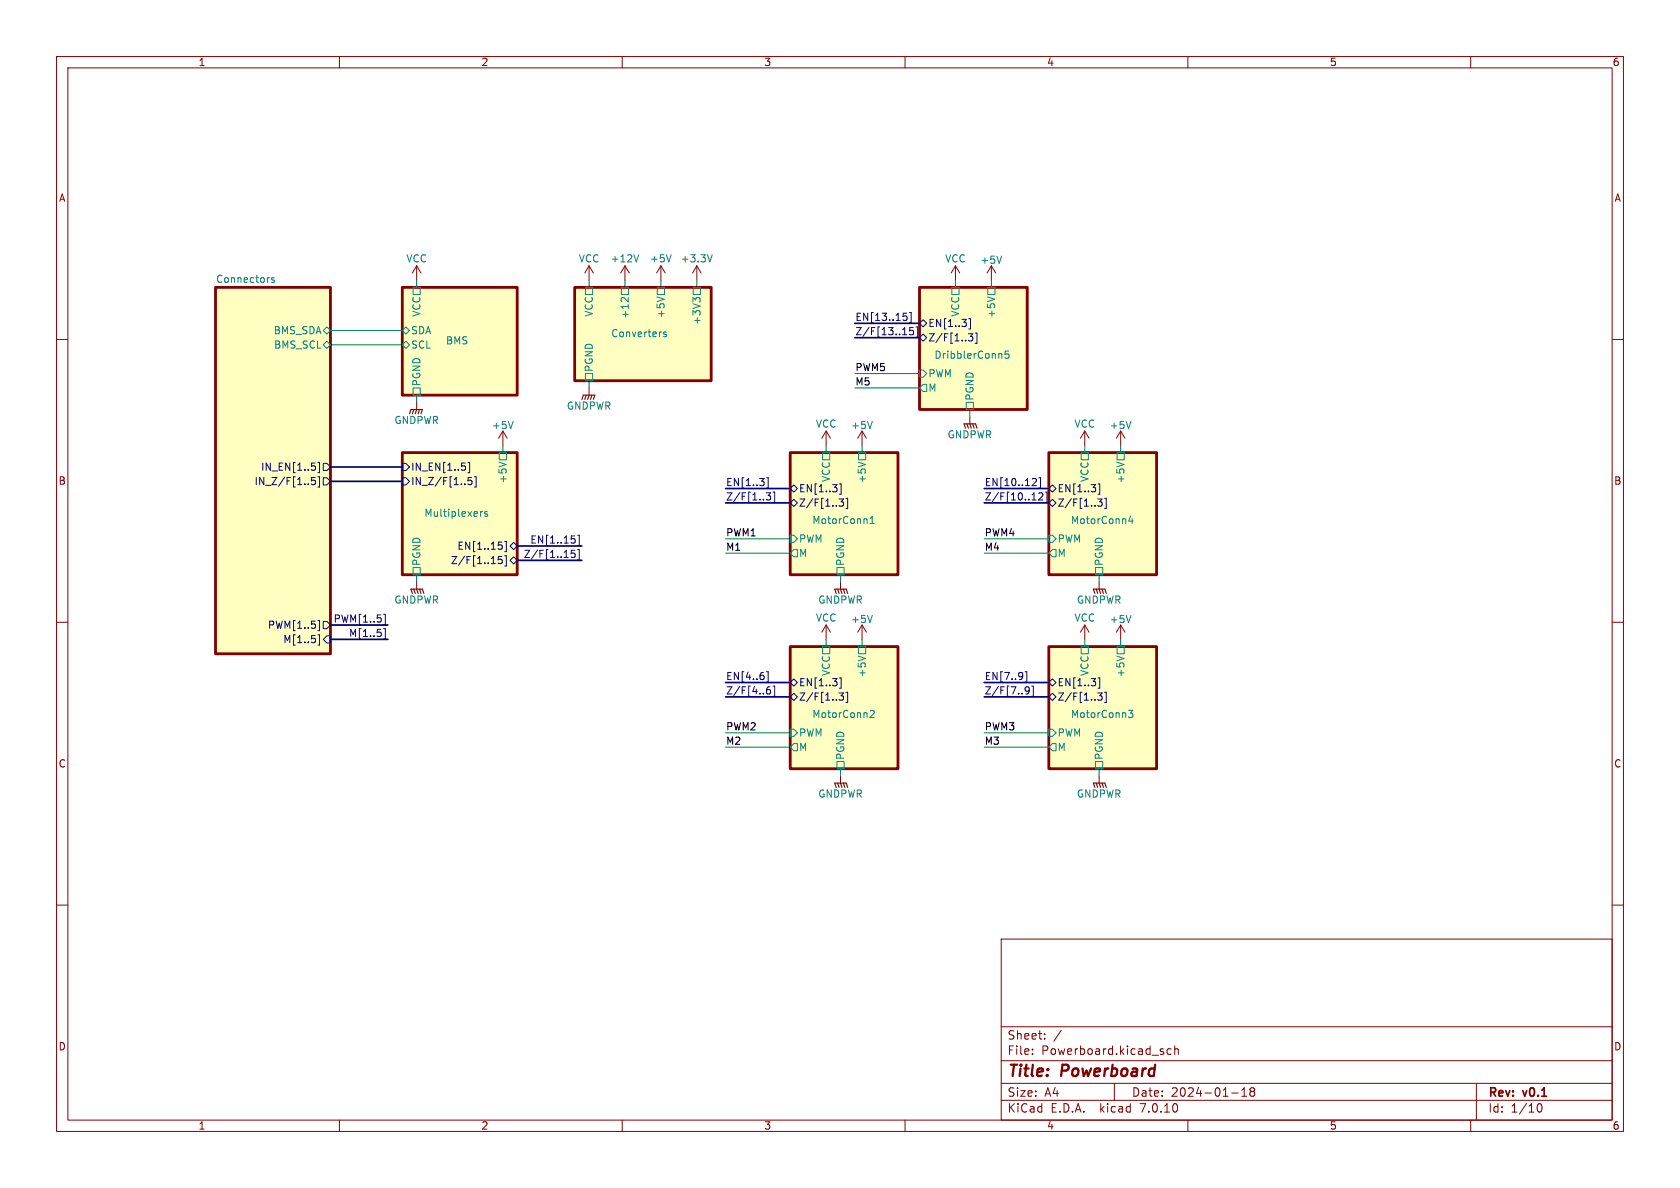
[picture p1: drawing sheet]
<svg xmlns="http://www.w3.org/2000/svg" width="297mm" height="210mm" viewBox="0 0 297 210" stroke-linecap="round" stroke-linejoin="round" font-family="sans-serif">
<g fill="none" stroke="#840000" stroke-width=".18">
<path d="M10 10h277v190h-277zM12 12h273v186h-273zM60 10v2M110 10v2M160 10v2M210 10v2M260 10v2M10 60h2M73.7 47l-.8 1.3M73.7 47v2.5M73.7 47l.7 1.3M104.1 47v2.5"/>
<path d="M104.1 47l-.7 1.3M104.1 47l.8 1.3M110.5 47l-.8 1.3M110.5 47v2.5M110.5 47l.8 1.3M116.8 47l-.7 1.3M116.8 47v2.5M116.8 47l.8 1.3M123.2 47l-.8 1.3M123.2 47v2.5M123.2 47l.8 1.3M168.9 47l-.8 1.3"/>
<path d="M168.9 47v2.5M168.9 47l.8 1.3M175.3 47l.7 1.3M175.3 47v2.5M175.3 47l-.8 1.3M285 60h2M73.7 71.1v1.3M88.9 76.2l.8 1.3M88.9 76.2v2.5M88.9 76.2l-.8 1.3M104.1 68.6v1.3M146 76.2v2.5"/>
<path d="M146 76.2l-.7 1.3M146 76.2l.8 1.3M152.4 76.2v2.5M152.4 76.2l.8 1.3M152.4 76.2l-.8 1.3M171.4 73.7v1.2M191.8 76.2l-.8 1.3M191.8 76.2v2.5M191.8 76.2l.7 1.3M198.1 76.2l.8 1.3M198.1 76.2v2.5M198.1 76.2l-.7 1.3"/>
<path d="M10 110h2M73.7 102.9v1.2M146 110.5l-.7 1.3M146 110.5v2.5M146 110.5l.8 1.3M148.6 102.9v1.2M152.4 110.5l.8 1.3M152.4 110.5v2.5M152.4 110.5l-.8 1.3M191.8 110.5v2.5M191.8 110.5l-.8 1.3M191.8 110.5l.7 1.3"/>
<path d="M194.3 102.9v1.2M198.1 110.5v2.5M198.1 110.5l.8 1.3M198.1 110.5l-.7 1.3M285 110h2M148.6 137.2v1.2M194.3 137.2v1.2M10 160h2M285 160h2M177 166h108v32h-108zM60 198v2M110 198v2"/>
<path d="M160 198v2M177 194.5h108M177 191.5h108M177 187.5h108M177 181.5h108M182.5 186.3v.1M182.5 185.5v.1M184.7 183.6v.1M184.7 182.8v.1M187.6 182.1l-1.3 2M197 191.5v3M207 185.5l-.4-.1-.3 .3v.4l.2 .2h.5"/>
<path d="M207.7 185.5l.2-.1 .3 .1 .1 .9M207.7 184.9v1.5M210 198v2M217.7 193.2h1.2M219.5 193.8h.9M219.5 192.7l.5-.4v1.5M221.2 192.9l-.2 .3v.3l.2 .3 .5-.1 .1-.2-.1-.4-.2-.2M221.2 192.9l-.2-.2 .2-.4 .5 .1 .1 .2-.3 .3M221.2 192.9h.3M260 198v2M261 191.5v6.5M271.7 195.7l.2-.5 .2-.1a.8 .8 0 0 1 .5 .7 .8 .8 0 0 1-.5 .8l-.2-.1-.2-.5"/>
</g>
<g fill="#ffffc2" stroke="#ffffc2" stroke-width=".18">
<path d="M139.7 114.3h19v21.6h-19z"/>
<path d="M185.4 114.3h19.1v21.6h-19.1z"/>
<path d="M38.1 50.8h20.3v64.8h-20.3z"/>
<path d="M101.6 50.8h24.1v16.5h-24.1z"/>
<path d="M71.1 50.8h20.3v19.1h-20.3z"/>
<path d="M71.1 80h20.3v21.6h-20.3z"/>
<path d="M139.7 80h19v21.6h-19z"/>
<path d="M162.6 50.8h19v21.6h-19z"/>
<path d="M185.4 80h19.1v21.6h-19.1z"/>
</g>
<path d="M38.1 50.8h20.3v64.8h-20.3zM71.1 50.8h20.3v19.1h-20.3zM101.6 50.8h24.1v16.5h-24.1zM162.6 50.8h19v21.6h-19zM71.1 80h20.3v21.6h-20.3zM139.7 80h19v21.6h-19zM185.4 80h19.1v21.6h-19.1zM139.7 114.3h19v21.6h-19zM185.4 114.3h19.1v21.6h-19.1z" fill="none" stroke="#840000" stroke-width=".5"/>
<g fill="none" stroke="#008484" stroke-width=".18">
<path d="M48.5 49.1h-.3l-.2 .2 .1 .1 .4 .2v.3h-.5M57.1 58.4l.7-.6 .6 .6-.6 .7zM71.1 58.4l.7-.6 .6 .6-.6 .7zM73 50.8h1.3v1.3h-1.3zM103.5 50.8h1.3v1.3h-1.3zM109.9 50.8h1.2v1.3h-1.2zM111.1 52.6v.8l-.9-.8-.3 .1-.1 .4M112.9 45l-.4 1.3M116.1 52.5l1.3 .4M116.2 50.8h1.3v1.3h-1.3zM117.8 58.7h-.3l-.2 .2 .1 .1 .4 .2v.3h-.5M118.7 45l-.5 1.3"/>
<path d="M122.6 50.8h1.2v1.3h-1.2zM123 52.8l.2-.2h.3l.3 .2M123 53l-.5-.4v.8M125.9 45l-.4 1.3M168.3 50.8h1.2v1.3h-1.2zM174.6 52.5l1.2 .4M174.6 50.8h1.3v1.3h-1.3zM177.1 45.3l-.4 1.3M57.1 61l.7-.7 .6 .7-.6 .6zM71.1 61l.7-.7 .6 .7-.6 .6zM73 68.6h1.3v1.3h-1.3zM90.7 74.5l-.4 1.3"/>
<path d="M103.5 66h1.3v1.3h-1.3zM154.2 74.5l-.4 1.3M162.6 65.4h.6l.6 .6-.6 .7h-.6zM163.2 67.9h.6v1.3h-.6l-.6-.6zM170.8 71.1h1.3v1.3h-1.3zM176.9 62.5l.2 .2v.6M178.3 62.1h-.6v.6l.1-.1h.5l.1 .2-.1 .4-.2 .1-.4-.1M199.9 74.5l-.4 1.3M84.9 90.4v.9M85.3 90.4l-.4 .3M86.2 90.5l-.3-.1-.2 .2v.2l.5 .1v.3h-.5M88.2 81.7l1.3 .4"/>
<path d="M88.3 80h1.2v1.3h-1.2zM139.7 94.6h.6l.7 .7-.7 .6h-.6zM140.3 97.2h.7v1.2h-.7l-.6-.6zM145.4 80h1.3v1.3h-1.3zM151.7 81.7l1.3 .4M151.8 80h1.2v1.3h-1.2zM153.8 92.5h.8M153.8 91.6l.4-.3v1.2M185.4 94.6h.7l.6 .7-.6 .6h-.7zM186.1 97.2h.6v1.2h-.6l-.7-.6zM191.1 80h1.3v1.3h-1.3zM197.4 81.7l1.3 .4"/>
<path d="M197.5 80h1.3v1.3h-1.3zM199.9 91.2l-.3 .9h.7M200.2 91.7v.8M73 100.3h1.3v1.3h-1.3zM145.4 114.3h1.3v1.3h-1.3zM148 100.3h1.2v1.3h-1.2zM151.7 116l1.3 .4M151.8 114.3h1.2v1.3h-1.2zM154.2 108.8l-.4 1.3M191.1 114.3h1.3v1.3h-1.3zM193.7 100.3h1.2v1.3h-1.2zM197.4 116l1.3 .4"/>
<path d="M197.5 114.3h1.3v1.3h-1.3zM199.9 108.8l-.4 1.3M139.7 128.9h.6l.7 .6-.7 .7h-.6zM140.3 131.4h.7v1.3h-.7l-.6-.6zM148 134.6h1.2v1.3h-1.2zM153.8 125.7l.5-.1 .3 .3-.8 .9h.8M185.4 128.9h.7l.6 .6-.6 .7h-.7zM186.1 131.4h.6v1.3h-.6l-.7-.6zM193.7 134.6h1.2v1.3h-1.2zM199.5 125.6h.8l-.4 .5 .3 .1v.5l-.2 .1-.5-.1"/>
</g>
<g fill="none" stroke="#000084" stroke-width=".18">
<path d="M159.6 59.2h.7M159.7 55.4h.6M159.8 55.9h.3l.3 .2-.1 .4-.5 .1M160.8 55.2h.3v1.9h-.3M161.5 57.9h-.7v.6l.2-.1 .4 .1 .1 .1v.5l-.2 .1-.5-.1M161.9 57.8h.3v1.8h-.3M162.6 57.2l.6-.7 .6 .7-.6 .6zM162.6 59.7l.6-.6 .6 .6-.6 .6zM171.2 59h.8l-.4 .5 .3 .1v.5l-.2 .2-.5-.2M171.3 56.3h.3v1.9h-.3M172.4 58.9h.3v1.8h-.3M55.1 81.9h.6"/>
<path d="M55.6 82.4l.2 .2-.2 .5M55.7 84.4h-.6l-.1 .6 .2-.1h.4l.2 .2-.1 .4-.2 .2-.5-.2M56.2 81.7h.3v1.9h-.3M56.2 84.3h.3v1.8h-.3M57.1 81.9h.7l.6 .7-.6 .6h-.7zM57.1 84.5h.7l.6 .6-.6 .6h-.7zM71.1 81.9h.7l.6 .7-.6 .6h-.7zM71.1 84.5h.7l.6 .6-.6 .6h-.7zM81.6 81.9h.6M82.2 82.4l.1 .2-.1 .5M82.7 81.7h.3v1.9h-.3M83.4 84.4h-.6l-.1 .6 .2-.1h.4l.1 .2v.4l-.2 .2-.5-.2"/>
<path d="M83.9 84.3h.3v1.8h-.3M88.1 95.8h.6M88.5 96.3l.3 .3v.3l-.3 .2M88.7 98.4h-.6v.6l.1-.1h.5l.1 .2-.1 .4-.2 .1-.4-.1M89.2 98.2h.3v1.9h-.3M89.2 95.7h.3v1.8h-.3M90.2 99.1l.6-.7 .6 .7-.6 .6zM90.2 96.5l.6-.6 .6 .6-.6 .7zM101 94.7h.6M101.4 95.2l.3 .3v.3l-.3 .2M101.6 97.3h-.6v.6l.1-.1h.5l.1 .2-.1 .4-.2 .1-.4-.1M102.1 97.2h.3v1.8h-.3"/>
<path d="M102.1 94.6h.3v1.8h-.3M135.4 87.1h.8l-.4 .5 .4 .1v.6l-.2 .1-.6-.1M135.5 84.5h.3v1.8h-.3M136.7 87h.3v1.8h-.3M139.7 86.4l.6-.7 .7 .7-.7 .6zM139.7 88.9l.6-.6 .7 .6-.7 .6zM148.3 88.2h.8l-.4 .5 .4 .1v.6l-.2 .1-.6-.1M148.4 85.5h.3v1.9h-.3M149.5 88.1h.3v1.8h-.3M182.4 88.4h.8M182.7 84.6h.4l.1 .3-.8 .9h.8M183.6 84.5h.3v1.8h-.3"/>
<path d="M183.6 87.2l.5-.1 .3 .4-.8 .9h.8M184.8 87h.3v1.8h-.3M185.4 86.4l.7-.7 .6 .7-.6 .6zM185.4 88.9l.7-.6 .6 .6-.6 .6zM194.1 88.2h.7l-.4 .5 .4 .1v.6l-.2 .1-.5-.1M194.1 85.5h.3v1.9h-.3M195.3 88.1h.3v1.8h-.3M56.2 109.7h.3v1.8h-.3M56.2 112.2h.3v1.8h-.3M57.1 109.9h.7l.6 .6-.6 .6h-.7zM57.8 112.4h.6v1.3h-.6l-.7-.7zM67.8 111.1h.3v1.8h-.3"/>
<path d="M67.8 108.6h.3v1.8h-.3M135.5 118.7h.3v1.9h-.3M148.4 119.8h.3v1.9h-.3M181.2 118.7h.3v1.9h-.3M194.1 119.8h.3v1.9h-.3M136.1 121.4l-.4 .1a.85 .85 0 0 0 0 1.2l.5-.1v-.5l-.2-.2-.4 .1-.1 .1M136.7 121.3h.3v1.8h-.3M139.7 120.7l.6-.7 .7 .7-.7 .6zM139.7 123.2l.6-.6 .7 .6-.7 .6zM148.3 122.5h.8l-.4 .5 .4 .1v.5l-.2 .2-.6-.2M149.5 122.4h.3v1.8h-.3M182 122l-.3 .2-.4-.1-.1-.1 .1-.5 .4-.1 .2 .1a.84 .84 0 0 1-.3 1.2h-.3"/>
<path d="M182.4 121.3h.3v1.8h-.3M185.4 120.7l.7-.7 .6 .7-.6 .6zM185.4 123.2l.7-.6 .6 .6-.6 .6zM194.1 122.5h.7l-.4 .5 .4 .1v.5l-.2 .2-.5-.2M195.3 122.4h.3v1.8h-.3"/>
</g>
<g fill="none" stroke="#840000" stroke-width=".2">
<path d="M72.4 73.2l.2-.8h2.1l-.3 .8M73.2 72.4l-.3 .8M73.7 72.4l-.3 .8M74.2 72.4l-.3 .8M102.9 70.6l.2-.7h2.1l-.3 .7M103.6 69.9l-.2 .7M104.1 69.9l-.2 .7M104.6 69.9l-.2 .7M170.7 75.7l-.3-.8h2.1l.2 .8M170.9 74.9l.3 .8M171.4 74.9l.3 .8M172 74.9l.2 .8"/>
<path d="M72.9 104.9l-.3-.8h2.1l.2 .8M73.2 104.1l.2 .8M73.7 104.1l.2 .8M74.2 104.1l.2 .8M147.8 104.9l-.2-.8h2l.3 .8M148.1 104.1l.2 .8M148.6 104.1l.2 .8M149.1 104.1l.3 .8M193.5 104.9l-.2-.8h2l.3 .8M193.8 104.1l.3 .8M194.3 104.1l.3 .8M194.8 104.1l.3 .8"/>
<path d="M147.8 139.2l-.2-.8h2l.3 .8M148.1 138.4l.2 .8M148.6 138.4l.2 .8M149.1 138.4l.3 .8M193.5 139.2l-.2-.8h2l.3 .8M193.8 138.4l.3 .8M194.3 138.4l.3 .8M194.8 138.4l.3 .8"/>
</g>
<g fill="none" stroke="#000084" stroke-width=".3">
<path d="M151.1 59.7h11.5M151.1 57.2h11.5M58.4 82.6h12.7M58.4 85.1h12.7M91.4 99.1h11.5M91.4 96.5h11.5M128.3 86.4h11.4M128.3 88.9h11.4M174 86.4h11.4M174 88.9h11.4M58.4 113h10.2M58.4 110.5h10.2"/>
<path d="M128.3 123.2h11.4M128.3 120.7h11.4M174 123.2h11.4M174 120.7h11.4"/>
</g>
<g fill="none" stroke="#008400" stroke-width=".18">
<path d="M58.4 58.4h12.7M73.7 49.5v1.3M104.1 49.5v1.3M110.5 49.5v1.3M116.8 49.5v1.3M123.2 49.5v1.3M168.9 49.5v1.3M175.3 49.5v1.3M58.4 61h12.7M73.7 69.9v1.2M88.9 78.7v1.3M104.1 67.3v1.3"/>
<path d="M146 78.7v1.3M151.1 66h11.5M151.1 68.6h11.5M152.4 78.7v1.3M171.4 72.4v1.3M191.8 78.7v1.3M198.1 78.7v1.3M128.3 97.8h11.4M128.3 95.3h11.4M174 97.8h11.4M174 95.3h11.4M73.7 101.6v1.3"/>
<path d="M146 113v1.3M148.6 101.6v1.3M152.4 113v1.3M191.8 113v1.3M194.3 101.6v1.3M198.1 113v1.3M128.3 129.5h11.4M128.3 132.1h11.4M148.6 135.9v1.3M174 129.5h11.4M174 132.1h11.4M194.3 135.9v1.3"/>
</g>
<g font-size="2.8" fill="#840000">
<text x="178" y="190.9">Title:</text>
<text x="187.7" y="190.9">Powerboard</text>
</g>
<g font-size="2.1" fill="#840000">
<text x="178" y="184">Sheet:</text>
<text x="178" y="186.7">File:</text>
<text x="184.1" y="186.7">Powerboard.kicad_sch</text>
<text x="178" y="196.9">KiCad</text>
<text x="178" y="194.1">Size:</text>
<text x="184.7" y="194.1">A4</text>
<text x="185.7" y="196.9">E.D.A.</text>
<text x="194.6" y="196.9">kicad</text>
<text x="200" y="194.1">Date:</text>
<text x="201.8" y="196.9">7.0.10</text>
<text x="207" y="194.1">2024-01-18</text>
<text x="263" y="194.3">Rev:</text>
<text x="263" y="196.9">Id:</text>
<text x="267.1" y="196.9">1/10</text>
<text x="269.4" y="194.3">v0.1</text>
</g>
<g font-size="1.8" fill="#840000">
<text x="35" y="11.9">1</text>
<text x="85" y="11.9">2</text>
<text x="135" y="11.9">3</text>
<text x="185" y="11.9">4</text>
<text x="235" y="11.9">5</text>
<text x="285" y="11.9">6</text>
<text x="10.3" y="35.9">A</text>
<text x="285.3" y="35.9">A</text>
<text x="10.3" y="85.9">B</text>
<text x="285.3" y="85.9">B</text>
<text x="10.3" y="135.9">C</text>
<text x="285.3" y="135.9">C</text>
<text x="10.3" y="185.9">D</text>
<text x="285.3" y="185.9">D</text>
<text x="35" y="199.9">1</text>
<text x="85" y="199.9">2</text>
<text x="135" y="199.9">3</text>
<text x="185" y="199.9">4</text>
<text x="235" y="199.9">5</text>
<text x="285" y="199.9">6</text>
</g>
<g font-size="1.8" fill="#008484">
<text x="71.7" y="46.6">VCC</text>
<text x="102.2" y="46.6">VCC</text>
<text x="107.8" y="46.6">+12V</text>
<text x="114.8" y="46.6">+5V</text>
<text x="120.2" y="46.6">+3.3V</text>
<text x="167" y="46.6">VCC</text>
<text x="173.2" y="46.8">+5V</text>
<text x="38.1" y="50.1">Connectors</text>
<text x="48.3" y="59.3">BMS_SDA</text>
<text x="72.6" y="59.3">SDA</text>
<text x="74.5" y="56.1" transform="rotate(-90 74.5 56.1)">VCC</text>
<text x="105" y="56.1" transform="rotate(-90 105 56.1)">VCC</text>
<text x="107.9" y="59.7">Converters</text>
<text x="111.4" y="56.5" transform="rotate(-90 111.4 56.5)">+12</text>
<text x="117.7" y="56.3" transform="rotate(-90 117.7 56.3)">+5V</text>
<text x="124.1" y="57.5" transform="rotate(-90 124.1 57.5)">+3V3</text>
<text x="176.1" y="56.3" transform="rotate(-90 176.1 56.3)">+5V</text>
<text x="48.4" y="61.8">BMS_SCL</text>
<text x="72.6" y="61.8">SCL</text>
<text x="78.7" y="61">BMS</text>
<text x="105" y="65.8" transform="rotate(-90 105 65.8)">PGND</text>
<text x="165.1" y="63.5">DribblerConn5</text>
<text x="74.5" y="68.4" transform="rotate(-90 74.5 68.4)">PGND</text>
<text x="164" y="66.9">PWM</text>
<text x="164" y="69.4">M</text>
<text x="172.3" y="70.9" transform="rotate(-90 172.3 70.9)">PGND</text>
<text x="69.6" y="75.2">GNDPWR</text>
<text x="86.9" y="76">+5V</text>
<text x="100.1" y="72.6">GNDPWR</text>
<text x="144.1" y="75.8">VCC</text>
<text x="150.4" y="76">+5V</text>
<text x="167.4" y="77.7">GNDPWR</text>
<text x="189.9" y="75.8">VCC</text>
<text x="196.1" y="76">+5V</text>
<text x="89.8" y="85.5" transform="rotate(-90 89.8 85.5)">+5V</text>
<text x="153.3" y="85.5" transform="rotate(-90 153.3 85.5)">+5V</text>
<text x="199" y="85.5" transform="rotate(-90 199 85.5)">+5V</text>
<text x="74.9" y="91.4">Multiplexers</text>
<text x="143.5" y="92.7">MotorConn1</text>
<text x="189.2" y="92.7">MotorConn4</text>
<text x="74.5" y="100.1" transform="rotate(-90 74.5 100.1)">PGND</text>
<text x="141.2" y="96.1">PWM</text>
<text x="141.2" y="98.7">M</text>
<text x="149.5" y="100.1" transform="rotate(-90 149.5 100.1)">PGND</text>
<text x="186.9" y="96.1">PWM</text>
<text x="186.9" y="98.7">M</text>
<text x="195.2" y="100.1" transform="rotate(-90 195.2 100.1)">PGND</text>
<text x="69.6" y="106.9">GNDPWR</text>
<text x="144.6" y="106.9">GNDPWR</text>
<text x="190.3" y="106.9">GNDPWR</text>
<text x="144.1" y="110.1">VCC</text>
<text x="150.4" y="110.3">+5V</text>
<text x="189.9" y="110.1">VCC</text>
<text x="196.1" y="110.3">+5V</text>
<text x="153.3" y="119.8" transform="rotate(-90 153.3 119.8)">+5V</text>
<text x="199" y="119.8" transform="rotate(-90 199 119.8)">+5V</text>
<text x="141.2" y="130.4">PWM</text>
<text x="143.5" y="127">MotorConn2</text>
<text x="186.9" y="130.4">PWM</text>
<text x="189.2" y="127">MotorConn3</text>
<text x="141.2" y="132.9">M</text>
<text x="149.5" y="134.4" transform="rotate(-90 149.5 134.4)">PGND</text>
<text x="186.9" y="132.9">M</text>
<text x="195.2" y="134.4" transform="rotate(-90 195.2 134.4)">PGND</text>
<text x="144.6" y="141.2">GNDPWR</text>
<text x="190.3" y="141.2">GNDPWR</text>
</g>
<g font-size="1.8" fill="#000084">
<text x="151.1" y="56.8">EN[13..15]</text>
<text x="151.1" y="59.3">Z/F[13..15]</text>
<text x="164" y="58">EN[1..3]</text>
<text x="169.8" y="56.1" transform="rotate(-90 169.8 56.1)">VCC</text>
<text x="164" y="60.6">Z/F[1..3]</text>
<text x="46.1" y="83.4">IN_EN[1..5]</text>
<text x="72.6" y="83.4">IN_EN[1..5]</text>
<text x="44.9" y="86">IN_Z/F[1..5]</text>
<text x="72.6" y="86">IN_Z/F[1..5]</text>
<text x="128.3" y="88.6">Z/F[1..3]</text>
<text x="128.3" y="86">EN[1..3]</text>
<text x="141.2" y="87.2">EN[1..3]</text>
<text x="141.2" y="89.8">Z/F[1..3]</text>
<text x="146.9" y="85.3" transform="rotate(-90 146.9 85.3)">VCC</text>
<text x="174" y="88.6">Z/F[10..12]</text>
<text x="174" y="86">EN[10..12]</text>
<text x="186.9" y="87.2">EN[1..3]</text>
<text x="186.9" y="89.8">Z/F[1..3]</text>
<text x="192.6" y="85.3" transform="rotate(-90 192.6 85.3)">VCC</text>
<text x="79.6" y="99.9">Z/F[1..15]</text>
<text x="80.8" y="97.4">EN[1..15]</text>
<text x="92.5" y="98.7">Z/F[1..15]</text>
<text x="93.7" y="96.2">EN[1..15]</text>
<text x="47.3" y="111.4">PWM[1..5]</text>
<text x="50" y="113.9">M[1..5]</text>
<text x="58.9" y="110.1">PWM[1..5]</text>
<text x="61.6" y="112.7">M[1..5]</text>
<text x="146.9" y="119.6" transform="rotate(-90 146.9 119.6)">VCC</text>
<text x="192.6" y="119.6" transform="rotate(-90 192.6 119.6)">VCC</text>
<text x="128.3" y="120.3">EN[4..6]</text>
<text x="128.3" y="122.8">Z/F[4..6]</text>
<text x="141.2" y="121.5">EN[1..3]</text>
<text x="141.2" y="124.1">Z/F[1..3]</text>
<text x="174" y="120.3">EN[7..9]</text>
<text x="174" y="122.8">Z/F[7..9]</text>
<text x="186.9" y="121.5">EN[1..3]</text>
<text x="186.9" y="124.1">Z/F[1..3]</text>
</g>
<g font-size="1.8">
<text x="151.1" y="65.7">PWM5</text>
<text x="151.1" y="68.2">M5</text>
<text x="128.3" y="94.9">PWM1</text>
<text x="174" y="94.9">PWM4</text>
<text x="128.3" y="97.4">M1</text>
<text x="174" y="97.4">M4</text>
<text x="128.3" y="131.7">M2</text>
<text x="128.3" y="129.2">PWM2</text>
<text x="174" y="129.2">PWM3</text>
<text x="174" y="131.7">M3</text>
</g>
</svg>
